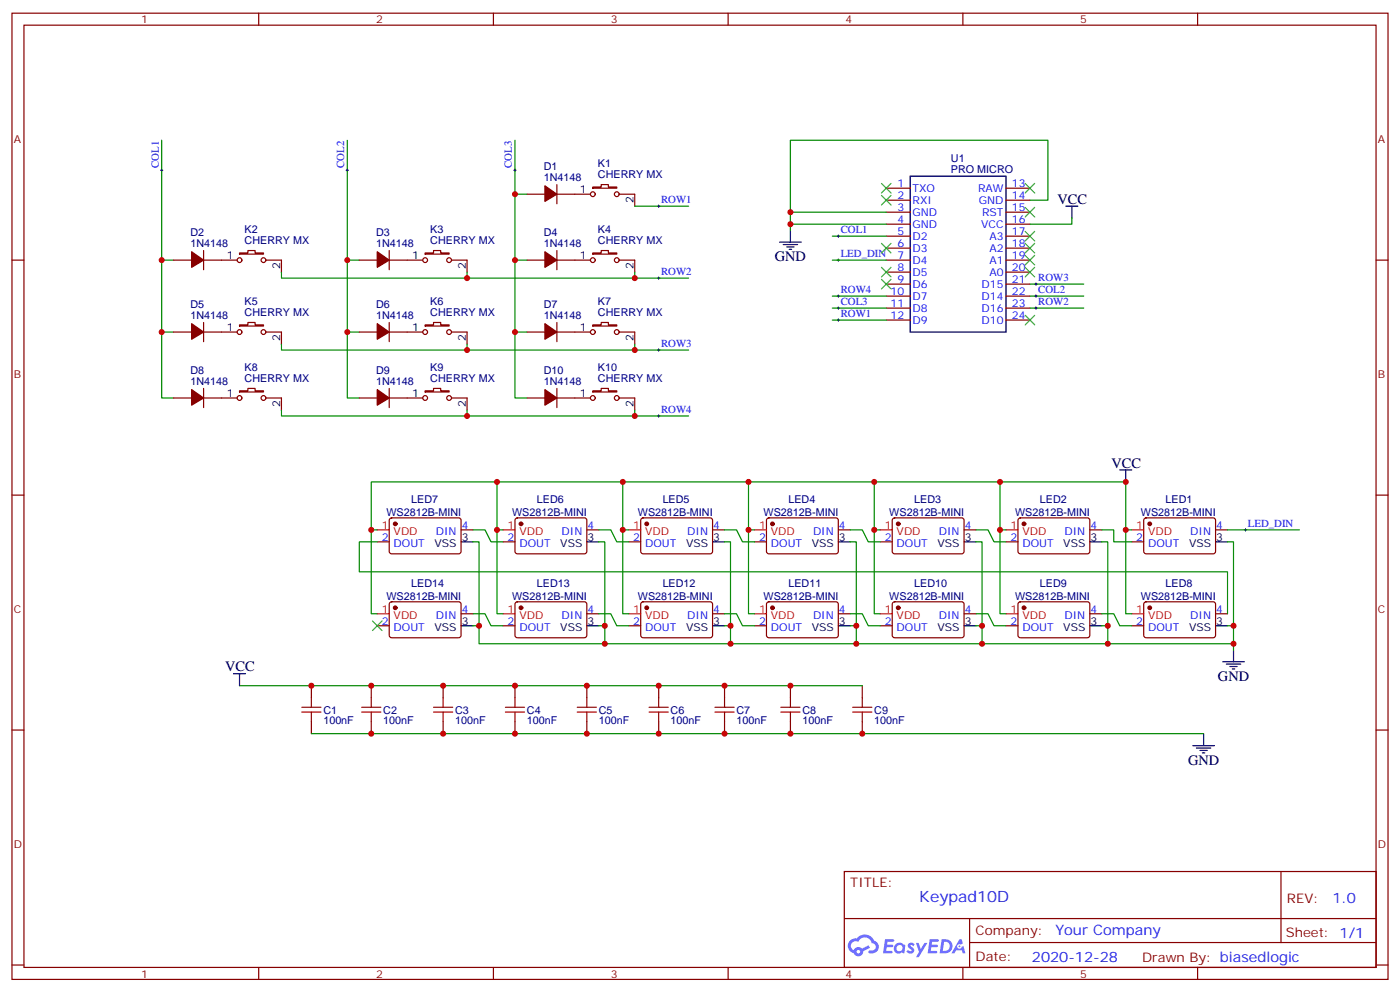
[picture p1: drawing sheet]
<svg xmlns="http://www.w3.org/2000/svg" width="412mm" height="292mm" viewBox="0 0 412 292" stroke-linecap="round" stroke-linejoin="round" font-family="sans-serif">
<g fill="none" stroke="#870000" stroke-width=".35">
<path d="M3.5 3.9h405.4v284.3h-405.4zM7.1 7.4h398.2v277.3h-398.2zM76.2 3.9v3.5M145.3 3.9v3.5M214.5 3.9v3.5M283.6 3.9v3.5M352.8 3.9v3.5M3.5 76.6h3.6M405.3 76.6h3.6M3.5 145.7h3.6M405.3 145.7h3.6M3.5 214.8h3.6"/>
<path d="M405.3 214.8h3.6M248.7 256.5h156.6v28.2h-156.6zM377.3 256.5v20.9M248.7 270.3h156.5M285.6 277.4h119.6M285.6 270.3v14.1M3.5 284h3.6M76.2 284.7v3.5M145.3 284.7v3.5M214.5 284.7v3.5M283.6 284.7v3.5M352.8 284.7v3.5"/>
<path d="M405.3 284h3.6"/>
</g>
<g fill="#5487ff">
<path d="M267.7 277.6a1.22 1.22 0 0 1 1.7 .3l-.4 .6a.47 .47 0 0 0-.3-.4 .47 .47 0 0 0-.5 .2l.1 .2a1.14 1.14 0 0 1 .8 1.8 1.14 1.14 0 0 1-1.9-.1l-.2-.1 .5-.6 .7 .4a.29 .29 0 0 0 .3-.2 .29 .29 0 0 0-.2-.3 1.04 1.04 0 0 1-.6-1.8z"/>
<path d="M260.7 276.4h2.4l.3 .2-.2 .5h-1.8l-.1 .9h1.5l.3 .4-.3 .3h-1.6l-.2 1.1 1.7 .1 .2 .3-.2 .3-2.6 .1z"/>
<path d="M273.8 276.4h2.4l.3 .2-.1 .5h-1.8l-.2 .9h1.6l.3 .4-.4 .3h-1.6l-.1 1.1 1.7 .1 .2 .3-.2 .3h-2.6z"/>
<path d="M282.6 276.4h.7l.3 1.3-.6 .3a.69 .69 0 0 0-1 .2 .69 .69 0 0 0 .4 1 .69 .69 0 0 0 .9-.6l.5-.3 .6 2.2h-.8l-.2-.8h-1.8l-.5 .8h-.8z"/>
<path d="M269.8 277.5h.8l.6 1.8 1.1-1.8h.9l-2.6 4.2h-.8l.9-1.6z"/>
<path d="M277.4 276.4l-.6 4.2h1.3a2.11 2.11 0 0 0 2.5-2.2 2.11 2.11 0 0 0-2.5-2zM278.1 277.1a1.39 1.39 0 0 1 1.7 1.5 1.39 1.39 0 0 1-1.8 1.2h-.3z"/>
<path d="M263.7 278a1.54 1.54 0 0 0-.1 2.2 1.54 1.54 0 0 0 2.2 .1l.6 .3 .3-2.3-.2-.3h-.4a1.49 1.49 0 0 0-2.4 0zM264 279a.94 .94 0 0 1 1.8 0 .94 .94 0 0 1-1.8 0z"/>
<path d="M250.4 276.8a2.18 2.18 0 0 0 1.1 3.7 1.44 1.44 0 0 0 1.6 .9 1.44 1.44 0 0 0 1.2-1.5l2-1-.5-.7-1.9 1a1.47 1.47 0 0 0-2.4 .4 1.39 1.39 0 0 1-.7-1.9 1.39 1.39 0 0 1 2-.5 2.12 2.12 0 0 1 2.2-1.3 2.12 2.12 0 0 1 1.9 1.7 1.14 1.14 0 0 1 1.1 1.4 1.14 1.14 0 0 1-1.7 .7 .43 .43 0 0 0-.5 .4 .43 .43 0 0 0 .4 .5 1.98 1.98 0 0 0 2.5-1.3 1.98 1.98 0 0 0-1.2-2.5 3.1 3.1 0 0 0-5.3-.7l-.9 .1zM252.3 280.1a.55 .55 0 0 1 1.1 0 .55 .55 0 0 1-1.1 0z"/>
<circle cx="282.6" cy="278.5" r=".26"/>
</g>
<g fill="none" stroke="#000" stroke-width=".35">
<path d="M268.1 51.9h28.2v45.8h-28.2zM229.7 71.3h6.3M230.7 72h4.2M231.8 72.7h2.1M232.5 73.4h.7M232.8 67.7v3.6M314 60.7h3.5M315.7 60.7v3.5M329.8 138.3h3.6M331.6 138.3v3.5M135.8 159.5h3.5M172.9 159.5h3.5"/>
<path d="M209.9 159.5h3.5M246.9 159.5h3.6M284 159.5h3.5M321 159.5h3.6M358.1 159.5h3.5M68.8 198.3h3.5M70.6 198.3v3.5M135.8 184.1h3.5M172.9 184.1h3.5M209.9 184.1h3.5M246.9 184.1h3.6M284 184.1h3.5"/>
<path d="M321 184.1h3.6M358.1 184.1h3.5M360.2 194.7h6.3M361.2 195.4h4.3M362.3 196.1h2.1M363 196.8h.7M363.4 191.2v3.5M351.4 219.4h6.3M354.5 215.9v3.5M352.4 220.1h4.3M353.5 220.8h2.1M354.2 221.5h.7"/>
</g>
<g fill="none" stroke="#870000" stroke-width=".35">
<path d="M155.2 57.2h5.3M164 57.2h9.9M164 54.3v5.7M174.6 55h2.5v-.7h2.1v.7h2.5v.4h-7.1zM182.4 57.2h4.6v3.5M261.1 55.4h7M261.1 58.9h7M296.3 55.4h7.1M296.3 58.9h7.1M51.2 76.6h5.2M60 76.6h9.8M60 73.7v5.7"/>
<path d="M70.6 74.4h2.4v-.7h2.1v.7h2.5v.4h-7zM78.3 76.6h4.6v3.5M105.8 76.6h5.3M114.7 76.6h9.8M114.7 73.7v5.7M125.2 74.4h2.5v-.7h2.1v.7h2.5v.4h-7.1zM133 76.6h4.6v3.5M155.2 76.6h5.3M164 76.6h9.9M164 73.7v5.7M174.6 74.4h2.5v-.7h2.1v.7h2.5v.4h-7.1zM182.4 76.6h4.6v3.5"/>
<path d="M261.1 62.4h7M261.1 66h7M261.1 69.5h7M261.1 73h7M261.1 76.6h7M296.3 62.4h7.1M296.3 66h7.1M296.3 69.5h7.1M296.3 73h7.1M296.3 76.6h7.1M51.2 97.7h5.2M60 97.7h9.8"/>
<path d="M60 94.9v5.6M70.6 95.6h2.4v-.7h2.1v.7h2.5v.4h-7zM78.3 97.7h4.6v3.5M105.8 97.7h5.3M114.7 97.7h9.8M114.7 94.9v5.6M125.2 95.6h2.5v-.7h2.1v.7h2.5v.4h-7.1zM133 97.7h4.6v3.5M155.2 97.7h5.3M164 97.7h9.9M164 94.9v5.6M174.6 95.6h2.5v-.7h2.1v.7h2.5v.4h-7.1z"/>
<path d="M182.4 97.7h4.6v3.5M261.1 80.1h7M261.1 83.6h7M261.1 87.1h7M261.1 90.7h7M261.1 94.2h7M296.3 80.1h7.1M296.3 83.6h7.1M296.3 87.1h7.1M296.3 90.7h7.1M296.3 94.2h7.1M51.2 117.1h5.2"/>
<path d="M60 117.1h9.8M60 114.3v5.6M70.6 115h2.4v-.7h2.1v.7h2.5v.4h-7zM78.3 117.1h4.6v3.5M105.8 117.1h5.3M114.7 117.1h9.8M114.7 114.3v5.6M125.2 115h2.5v-.7h2.1v.7h2.5v.4h-7.1zM133 117.1h4.6v3.5M155.2 117.1h5.3M164 117.1h9.9M164 114.3v5.6"/>
<path d="M174.6 115h2.5v-.7h2.1v.7h2.5v.4h-7.1zM182.4 117.1h4.6v3.5M111.1 159.5h3.6M114.9 152.6l.5-.2 20 .1 .4 .6v9.5l-.7 .4-20-.1-.4-.6v-9.2zM135.8 155.9h3.5M148.2 159.5h3.5M151.9 152.6l.5-.2 20 .1 .5 .6-.1 9.5-.6 .4-20.1-.1-.4-.6v-9.2zM172.9 155.9h3.5M185.2 159.5h3.5M189 152.6l.4-.2 20.1 .1 .4 .6-.1 9.5-.6 .4-20-.1-.5-.6v-9.2zM209.9 155.9h3.5M222.2 159.5h3.6"/>
<path d="M226 152.6l.5-.2 20 .1 .4 .6v9.5l-.7 .4-20-.1-.4-.6v-9.2zM246.9 155.9h3.6M259.3 159.5h3.5M263.1 152.6l.4-.2 20.1 .1 .4 .6-.1 9.5-.6 .4-20-.1-.5-.6v-9.2zM284 155.9h3.5M296.3 159.5h3.6M300.1 152.6l.5-.2 20 .1 .4 .6v9.5l-.7 .4-20-.1-.4-.6v-9.2zM321 155.9h3.6M333.4 159.5h3.5M337.1 152.6l.5-.2 20 .1 .5 .6-.1 9.5-.6 .4-20.1-.1-.4-.6v-9.2zM358.1 155.9h3.5M114.9 177.3l.5-.2h20l.4 .7v9.4l-.7 .5-20-.1-.4-.6v-9.2z"/>
<path d="M151.9 177.3l.5-.2h20l.5 .7-.1 9.4-.6 .5-20.1-.1-.4-.6v-9.2zM189 177.3l.4-.2h20.1l.4 .7-.1 9.4-.6 .5-20-.1-.5-.6v-9.2zM226 177.3l.5-.2h20l.4 .7v9.4l-.7 .5-20-.1-.4-.6v-9.2zM263.1 177.3l.4-.2h20.1l.4 .7-.1 9.4-.6 .5-20-.1-.5-.6v-9.2zM300.1 177.3l.5-.2h20l.4 .7v9.4l-.7 .5-20-.1-.4-.6v-9.2zM337.1 177.3l.5-.2h20l.5 .7-.1 9.4-.6 .5-20.1-.1-.4-.6v-9.2zM111.1 184.1h3.6M135.8 180.6h3.5M148.2 184.1h3.5M172.9 180.6h3.5M185.2 184.1h3.5M209.9 180.6h3.5"/>
<path d="M222.2 184.1h3.6M246.9 180.6h3.6M259.3 184.1h3.5M284 180.6h3.5M296.3 184.1h3.6M321 180.6h3.6M333.4 184.1h3.5M358.1 180.6h3.5M91.7 201.8v3.5M91.7 212.4v3.5M109.4 201.8v3.5M109.4 212.4v3.5"/>
<path d="M130.5 201.8v3.5M130.5 212.4v3.5M151.7 201.8v3.5M151.7 212.4v3.5M172.9 201.8v3.5M172.9 212.4v3.5M194 201.8v3.5M194 212.4v3.5M213.4 201.8v3.5M213.4 212.4v3.5M232.8 201.8v3.5M232.8 212.4v3.5"/>
<path d="M254 201.8v3.5M254 212.4v3.5"/>
<circle cx="174.6" cy="57.1" r=".71"/>
<circle cx="181.7" cy="57.1" r=".71"/>
<circle cx="70.6" cy="76.6" r=".71"/>
<circle cx="77.6" cy="76.6" r=".71"/>
<circle cx="125.2" cy="76.6" r=".71"/>
<circle cx="132.3" cy="76.6" r=".71"/>
<circle cx="174.6" cy="76.6" r=".71"/>
<circle cx="181.7" cy="76.6" r=".71"/>
<circle cx="70.6" cy="97.7" r=".71"/>
<circle cx="77.6" cy="97.7" r=".71"/>
<circle cx="125.2" cy="97.7" r=".71"/>
<circle cx="132.3" cy="97.7" r=".71"/>
<circle cx="174.6" cy="97.7" r=".71"/>
<circle cx="181.7" cy="97.7" r=".71"/>
<circle cx="70.6" cy="117.1" r=".71"/>
<circle cx="77.6" cy="117.1" r=".71"/>
<circle cx="125.2" cy="117.1" r=".71"/>
<circle cx="132.3" cy="117.1" r=".71"/>
<circle cx="174.6" cy="117.1" r=".71"/>
<circle cx="181.7" cy="117.1" r=".71"/>
</g>
<g fill="#870000" stroke="#870000" stroke-width=".35">
<path d="M56.4 74.1l3.6 2.5-3.6 2.1z"/>
<path d="M160.5 54.7l3.5 2.5-3.5 2.1z"/>
<path d="M111.1 74.1l3.6 2.5-3.6 2.1z"/>
<path d="M160.5 74.1l3.5 2.5-3.5 2.1z"/>
<path d="M56.4 95.2l3.6 2.5-3.6 2.1z"/>
<path d="M111.1 95.2l3.6 2.5-3.6 2.1z"/>
<path d="M160.5 95.2l3.5 2.5-3.5 2.1z"/>
<path d="M56.4 114.7l3.6 2.4-3.6 2.1z"/>
<path d="M111.1 114.7l3.6 2.4-3.6 2.1z"/>
<path d="M160.5 114.7l3.5 2.4-3.5 2.1z"/>
<circle cx="338.7" cy="154.2" r=".53"/>
<circle cx="301.6" cy="154.2" r=".53"/>
<circle cx="264.6" cy="154.2" r=".53"/>
<circle cx="227.5" cy="154.2" r=".53"/>
<circle cx="190.5" cy="154.2" r=".53"/>
<circle cx="153.5" cy="154.2" r=".53"/>
<circle cx="116.4" cy="154.2" r=".53"/>
<circle cx="338.7" cy="178.9" r=".53"/>
<circle cx="301.6" cy="178.9" r=".53"/>
<circle cx="264.6" cy="178.9" r=".53"/>
<circle cx="227.5" cy="178.9" r=".53"/>
<circle cx="190.5" cy="178.9" r=".53"/>
<circle cx="153.5" cy="178.9" r=".53"/>
<circle cx="116.4" cy="178.9" r=".53"/>
</g>
<g fill="none" stroke="#f00" stroke-width=".35">
<path d="M111.1 155.9h3.6M148.2 155.9h3.5M185.2 155.9h3.5M222.2 155.9h3.6M259.3 155.9h3.5M296.3 155.9h3.6M333.4 155.9h3.5M111.1 180.6h3.6M148.2 180.6h3.5M185.2 180.6h3.5M222.2 180.6h3.6M259.3 180.6h3.5"/>
<path d="M296.3 180.6h3.6M333.4 180.6h3.5"/>
</g>
<g fill="none" stroke="#008700" stroke-width=".35">
<path d="M47.6 41.3v75.8h3.6M102.3 41.3v75.8h3.5M151.7 41.3v75.8h3.5M151.7 57.2h3.5M303.4 58.9h5.3v-17.6h-75.9v21.1M47.6 76.6h3.6M102.3 76.6h3.5M151.7 76.6h3.5M187 60.7h15.8M245.2 76.6h15.9M245.2 69.5h15.9M261.1 66h-28.3v1.7"/>
<path d="M261.1 62.4h-28.3v3.6M315.7 64.2v1.8h-12.3M47.6 97.7h3.6M82.9 80.1v1.7h119.9M102.3 97.7h3.5M137.6 80.1v1.7M151.7 97.7h3.5M187 80.1v1.7M245.2 94.2h15.9M245.2 90.7h15.9M245.2 87.1h15.9M303.4 87.1h15.9"/>
<path d="M303.4 90.7h15.9M303.4 83.6h15.9M82.9 101.2v1.8h119.9M137.6 101.2v1.8M187 101.2v1.8M82.9 120.6v1.8h119.9M137.6 120.6v1.8M187 120.6v1.8M109.4 155.9h1.7M111.1 159.5h-5.3v8.8h255.8v12.3M139.3 155.9h3.6l1.7 3.6h3.6M139.3 159.5h1.8v29.9h222.3"/>
<path d="M146.4 141.8v38.8h1.8M146.4 155.9h1.8M176.4 155.9h3.5l1.8 3.6h3.5M176.4 159.5h1.8v29.9M183.4 141.8v38.8h1.8M183.4 155.9h1.8M213.4 155.9h3.6l1.7 3.6h3.5M213.4 159.5h1.8v29.9M220.5 141.8v38.8h1.7M220.5 155.9h1.7M250.5 155.9h3.5l1.8 3.6h3.5M250.5 159.5h1.7v29.9"/>
<path d="M257.5 141.8v14.1h1.8M257.5 155.9v24.7h1.8M287.5 155.9h3.5l1.8 3.6h3.5M287.5 159.5h1.8v24.6h-1.8M294.6 141.8v38.8h1.7M294.6 155.9h1.7M324.6 155.9h3.5v3.6h5.3M324.6 159.5h1.7v29.9M331.6 155.9h1.8M361.6 159.5h1.8v31.7M361.6 155.9h21.2M111.1 180.6h-1.7v-38.8h222.2v38.8h1.8"/>
<path d="M139.3 180.6h3.6l1.7 3.5h3.6M139.3 184.1h1.8M176.4 180.6h3.5l1.8 3.5h3.5M176.4 184.1h1.8M213.4 180.6h3.6l1.7 3.5h3.5M213.4 184.1h1.8M250.5 180.6h3.5l1.8 3.5h3.5M250.5 184.1h1.7M287.5 180.6h3.5l1.8 3.5h3.5M289.3 184.1v5.3M324.6 180.6h3.5l1.7 3.5h3.6M324.6 184.1h1.7"/>
<path d="M361.6 184.1h1.8M70.6 201.8h183.4M91.7 215.9h262.8"/>
</g>
<g fill="none" stroke="#000" stroke-width=".29">
<path d="M47.3 50.1h.7M47.6 49.7v.7M102 50.1h.7M102.3 49.7v.7M151.3 50.1h.7M151.7 49.7v.7M193.7 60.7h.7M194 60.3v.7M246.6 69.5h.7M246.6 76.6h.7M246.9 69.1v.7M246.9 76.2v.7"/>
<path d="M193.7 81.8h.7M194 81.5v.7M246.6 94.2h.7M246.6 90.7h.7M246.6 87.1h.7M246.9 86.8v.7M246.9 90.3v.7M246.9 93.8v.7M304.8 90.7h.7M304.8 83.6h.7M304.8 87.1h.7M305.2 83.3v.7"/>
<path d="M305.2 86.8v.7M305.2 90.3v.7M193.7 103h.7M194 102.7v.7M193.7 122.4h.7M194 122.1v.7M366.5 155.9h.7M366.9 155.6v.7"/>
</g>
<g fill="none" stroke="#3c3" stroke-width=".35">
<path d="M259.6 54l2.9 2.8M259.6 57.5l2.9 2.8M262.5 54l-2.9 2.8M262.5 57.5l-2.9 2.8M302 54l2.8 2.8M304.8 54l-2.8 2.8M259.6 78.7l2.9 2.8M259.6 71.6l2.9 2.8M262.5 78.7l-2.9 2.8M262.5 71.6l-2.9 2.8M302 61l2.8 2.9M302 68.1l2.8 2.8"/>
<path d="M302 71.6l2.8 2.8M302 75.1l2.8 2.9M302 78.7l2.8 2.8M304.8 61l-2.8 2.9M304.8 68.1l-2.8 2.8M304.8 71.6l-2.8 2.8M304.8 75.1l-2.8 2.9M304.8 78.7l-2.8 2.8M259.6 82.2l2.9 2.8M262.5 82.2l-2.9 2.8M302 92.8l2.8 2.8M304.8 92.8l-2.8 2.8"/>
<path d="M109.7 182.7l2.8 2.9M112.5 182.7l-2.8 2.9"/>
</g>
<g fill="none" stroke="#a10000" stroke-width=".35">
<path d="M88.9 209.5h5.6M88.9 208.1h5.6M91.7 205.3v2.8M91.7 209.5v2.9M106.5 209.5h5.7M106.5 208.1h5.7M109.4 205.3v2.8M109.4 209.5v2.9M127.7 209.5h5.6M127.7 208.1h5.6M130.5 205.3v2.8M130.5 209.5v2.9"/>
<path d="M148.9 209.5h5.6M148.9 208.1h5.6M151.7 205.3v2.8M151.7 209.5v2.9M170 209.5h5.7M170 208.1h5.7M172.9 205.3v2.8M172.9 209.5v2.9M191.2 209.5h5.6M191.2 208.1h5.6M194 205.3v2.8M194 209.5v2.9"/>
<path d="M210.6 209.5h5.7M210.6 208.1h5.7M213.4 205.3v2.8M213.4 209.5v2.9M230 209.5h5.7M230 208.1h5.7M232.8 205.3v2.8M232.8 209.5v2.9M251.2 209.5h5.6M251.2 208.1h5.6M254 205.3v2.8M254 209.5v2.9"/>
</g>
<g fill="#c00">
<circle cx="47.6" cy="76.6" r=".88"/>
<circle cx="47.6" cy="97.7" r=".88"/>
<circle cx="102.3" cy="76.6" r=".88"/>
<circle cx="102.3" cy="97.7" r=".88"/>
<circle cx="137.6" cy="103" r=".88"/>
<circle cx="187" cy="103" r=".88"/>
<circle cx="151.7" cy="76.6" r=".88"/>
<circle cx="151.7" cy="97.7" r=".88"/>
<circle cx="137.6" cy="81.8" r=".88"/>
<circle cx="187" cy="81.8" r=".88"/>
<circle cx="187" cy="122.4" r=".88"/>
<circle cx="137.6" cy="122.4" r=".88"/>
<circle cx="151.7" cy="57.1" r=".88"/>
<circle cx="232.8" cy="66" r=".88"/>
<circle cx="232.8" cy="62.4" r=".88"/>
<circle cx="146.4" cy="141.8" r=".88"/>
<circle cx="146.4" cy="155.9" r=".88"/>
<circle cx="183.4" cy="141.8" r=".88"/>
<circle cx="183.4" cy="155.9" r=".88"/>
<circle cx="220.5" cy="141.8" r=".88"/>
<circle cx="220.5" cy="155.9" r=".88"/>
<circle cx="257.5" cy="141.8" r=".88"/>
<circle cx="257.5" cy="155.9" r=".88"/>
<circle cx="294.6" cy="141.8" r=".88"/>
<circle cx="294.6" cy="155.9" r=".88"/>
<circle cx="331.6" cy="155.9" r=".88"/>
<circle cx="363.4" cy="184.1" r=".88"/>
<circle cx="326.3" cy="184.1" r=".88"/>
<circle cx="363.4" cy="189.4" r=".88"/>
<circle cx="326.3" cy="189.4" r=".88"/>
<circle cx="141.1" cy="184.1" r=".88"/>
<circle cx="178.2" cy="189.4" r=".88"/>
<circle cx="178.2" cy="184.1" r=".88"/>
<circle cx="215.2" cy="189.4" r=".88"/>
<circle cx="215.2" cy="184.1" r=".88"/>
<circle cx="252.2" cy="189.4" r=".88"/>
<circle cx="252.2" cy="184.1" r=".88"/>
<circle cx="289.3" cy="184.1" r=".88"/>
<circle cx="289.3" cy="189.4" r=".88"/>
<circle cx="109.4" cy="155.9" r=".88"/>
<circle cx="331.6" cy="141.8" r=".88"/>
<circle cx="91.7" cy="201.8" r=".88"/>
<circle cx="109.4" cy="201.8" r=".88"/>
<circle cx="130.5" cy="201.8" r=".88"/>
<circle cx="151.7" cy="201.8" r=".88"/>
<circle cx="172.9" cy="201.8" r=".88"/>
<circle cx="194" cy="201.8" r=".88"/>
<circle cx="213.4" cy="201.8" r=".88"/>
<circle cx="232.8" cy="201.8" r=".88"/>
<circle cx="109.4" cy="215.9" r=".88"/>
<circle cx="130.5" cy="215.9" r=".88"/>
<circle cx="151.7" cy="215.9" r=".88"/>
<circle cx="172.9" cy="215.9" r=".88"/>
<circle cx="194" cy="215.9" r=".88"/>
<circle cx="213.4" cy="215.9" r=".88"/>
<circle cx="232.8" cy="215.9" r=".88"/>
<circle cx="254" cy="215.9" r=".88"/>
</g>
<text font-size="4.6" fill="#00f" x="270.8" y="265.5">Keypad10D</text>
<g font-size="4.2">
<text x="311.5" y="60">VCC</text>
<text x="228.2" y="76.9">GND</text>
<text x="327.4" y="137.6">VCC</text>
<text x="66.3" y="197.6">VCC</text>
<text x="358.8" y="200.4">GND</text>
<text x="350" y="225.1">GND</text>
</g>
<g font-size="4.2" fill="#00f">
<text x="392.5" y="265.7">1.0</text>
<text x="310.9" y="275.3">Your Company</text>
<text x="304" y="283.1">2020-12-28</text>
</g>
<g font-size="3.9" fill="#800">
<text x="250.5" y="261.1">TITLE:</text>
<text x="379.1" y="265.7">REV:</text>
<text x="287.4" y="275.3">Company:</text>
<text x="378.7" y="275.9">Sheet: 1/1</text>
<text x="287.4" y="282.9">Date:</text>
<text x="336.4" y="283">Drawn By: biasedlogic</text>
</g>
<g font-size="3.2" fill="#800">
<text x="41.6" y="6.9">1</text>
<text x="110.8" y="6.9">2</text>
<text x="179.9" y="6.9">3</text>
<text x="249.1" y="6.9">4</text>
<text x="318.2" y="6.9">5</text>
<text x="4.1" y="42">A</text>
<text x="405.9" y="42">A</text>
<text x="4.1" y="111.1">B</text>
<text x="405.9" y="111.1">B</text>
<text x="4.1" y="180.3">C</text>
<text x="405.9" y="180.3">C</text>
<text x="4.1" y="249.4">D</text>
<text x="405.9" y="249.4">D</text>
<text x="41.6" y="287.7">1</text>
<text x="110.8" y="287.7">2</text>
<text x="179.9" y="287.7">3</text>
<text x="249.1" y="287.7">4</text>
<text x="318.2" y="287.7">5</text>
</g>
<g font-size="3.2" fill="#000080">
<text x="280.1" y="47.6">U1</text>
<text x="160.2" y="53.3">1N4148</text>
<text x="160.2" y="50">D1</text>
<text x="176.1" y="52.4">CHERRY MX</text>
<text x="176.1" y="49.2">K1</text>
<text x="280.1" y="50.8">PRO MICRO</text>
<text x="56.1" y="69.4">D2</text>
<text x="72.1" y="71.8">CHERRY MX</text>
<text x="72.1" y="68.6">K2</text>
<text x="110.8" y="69.4">D3</text>
<text x="126.7" y="71.8">CHERRY MX</text>
<text x="126.7" y="68.6">K3</text>
<text x="160.2" y="69.4">D4</text>
<text x="176.1" y="71.8">CHERRY MX</text>
<text x="176.1" y="68.6">K4</text>
<text x="56.1" y="72.7">1N4148</text>
<text x="110.8" y="72.7">1N4148</text>
<text x="160.2" y="72.7">1N4148</text>
<text x="72.1" y="89.8">K5</text>
<text x="126.7" y="89.8">K6</text>
<text x="176.1" y="89.8">K7</text>
<text x="56.1" y="93.8">1N4148</text>
<text x="56.1" y="90.6">D5</text>
<text x="72.1" y="93">CHERRY MX</text>
<text x="110.8" y="93.8">1N4148</text>
<text x="110.8" y="90.6">D6</text>
<text x="126.7" y="93">CHERRY MX</text>
<text x="160.2" y="93.8">1N4148</text>
<text x="160.2" y="90.6">D7</text>
<text x="176.1" y="93">CHERRY MX</text>
<text x="56.1" y="113.2">1N4148</text>
<text x="56.1" y="110">D8</text>
<text x="72.1" y="112.4">CHERRY MX</text>
<text x="72.1" y="109.2">K8</text>
<text x="110.8" y="113.2">1N4148</text>
<text x="110.8" y="110">D9</text>
<text x="126.7" y="112.4">CHERRY MX</text>
<text x="126.7" y="109.2">K9</text>
<text x="160.2" y="113.2">1N4148</text>
<text x="160.2" y="110">D10</text>
<text x="176.1" y="112.4">CHERRY MX</text>
<text x="176.1" y="109.2">K10</text>
<text x="121.1" y="148">LED7</text>
<text x="158.2" y="148">LED6</text>
<text x="195.2" y="148">LED5</text>
<text x="232.2" y="148">LED4</text>
<text x="269.3" y="148">LED3</text>
<text x="306.3" y="148">LED2</text>
<text x="343.4" y="148">LED1</text>
<text x="113.8" y="151.8">WS2812B-MINI</text>
<text x="150.8" y="151.8">WS2812B-MINI</text>
<text x="187.9" y="151.8">WS2812B-MINI</text>
<text x="224.9" y="151.8">WS2812B-MINI</text>
<text x="262" y="151.8">WS2812B-MINI</text>
<text x="299" y="151.8">WS2812B-MINI</text>
<text x="336.1" y="151.8">WS2812B-MINI</text>
<text x="121.1" y="172.7">LED14</text>
<text x="158.2" y="172.7">LED13</text>
<text x="195.2" y="172.7">LED12</text>
<text x="232.2" y="172.7">LED11</text>
<text x="269.3" y="172.7">LED10</text>
<text x="306.3" y="172.7">LED9</text>
<text x="343.4" y="172.7">LED8</text>
<text x="113.8" y="176.5">WS2812B-MINI</text>
<text x="150.8" y="176.5">WS2812B-MINI</text>
<text x="187.9" y="176.5">WS2812B-MINI</text>
<text x="224.9" y="176.5">WS2812B-MINI</text>
<text x="262" y="176.5">WS2812B-MINI</text>
<text x="299" y="176.5">WS2812B-MINI</text>
<text x="336.1" y="176.5">WS2812B-MINI</text>
<text x="95.2" y="210">C1</text>
<text x="112.9" y="210">C2</text>
<text x="134.1" y="210">C3</text>
<text x="155.2" y="210">C4</text>
<text x="176.4" y="210">C5</text>
<text x="197.6" y="210">C6</text>
<text x="217" y="210">C7</text>
<text x="236.4" y="210">C8</text>
<text x="257.5" y="210">C9</text>
<text x="95.2" y="213.2">100nF</text>
<text x="112.9" y="213.2">100nF</text>
<text x="134.1" y="213.2">100nF</text>
<text x="155.2" y="213.2">100nF</text>
<text x="176.4" y="213.2">100nF</text>
<text x="197.6" y="213.2">100nF</text>
<text x="217" y="213.2">100nF</text>
<text x="236.4" y="213.2">100nF</text>
<text x="257.5" y="213.2">100nF</text>
</g>
<g font-size="3.2" fill="#00f">
<text x="46.7" y="49.4" transform="rotate(-90 46.7 49.4)">COL1</text>
<text x="101.4" y="49.4" transform="rotate(-90 101.4 49.4)">COL2</text>
<text x="150.8" y="49.4" transform="rotate(-90 150.8 49.4)">COL3</text>
<text x="194.7" y="59.8">ROW1</text>
<text x="264.3" y="55">1</text>
<text x="264.3" y="58.6">2</text>
<text x="268.8" y="56.4">TXO</text>
<text x="268.8" y="60">RXI</text>
<text x="288.1" y="56.4">RAW</text>
<text x="288.3" y="60">GND</text>
<text x="298.1" y="55">13</text>
<text x="298.1" y="58.6">14</text>
<text x="264.3" y="62.1">3</text>
<text x="264.3" y="65.6">4</text>
<text x="268.8" y="63.5">GND</text>
<text x="289.3" y="63.5">RST</text>
<text x="298.1" y="62.1">15</text>
<text x="298.1" y="65.6">16</text>
<text x="247.6" y="68.6">COL1</text>
<text x="264.3" y="69.1">5</text>
<text x="268.8" y="67">GND</text>
<text x="268.8" y="70.6">D2</text>
<text x="289" y="67">VCC</text>
<text x="291.4" y="70.6">A3</text>
<text x="298.1" y="69.1">17</text>
<text x="247.6" y="75.7">LED_DIN</text>
<text x="264.3" y="72.7">6</text>
<text x="264.3" y="76.2">7</text>
<text x="268.8" y="74.1">D3</text>
<text x="268.8" y="77.6">D4</text>
<text x="291.4" y="74.1">A2</text>
<text x="291.4" y="77.6">A1</text>
<text x="298.1" y="72.7">18</text>
<text x="298.1" y="76.2">19</text>
<text x="194.7" y="81">ROW2</text>
<text x="264.3" y="79.7">8</text>
<text x="264.3" y="83.3">9</text>
<text x="268.8" y="81.1">D5</text>
<text x="291.4" y="81.1">A0</text>
<text x="298.1" y="79.7">20</text>
<text x="298.1" y="83.3">21</text>
<text x="305.9" y="82.7">ROW3</text>
<text x="247.6" y="86.3">ROW4</text>
<text x="247.6" y="89.8">COL3</text>
<text x="262.3" y="86.8">10</text>
<text x="268.8" y="84.7">D6</text>
<text x="268.8" y="88.2">D7</text>
<text x="289.2" y="84.7">D15</text>
<text x="289.2" y="88.2">D14</text>
<text x="298.1" y="86.8">22</text>
<text x="305.9" y="89.8">ROW2</text>
<text x="305.9" y="86.3">COL2</text>
<text x="247.6" y="93.3">ROW1</text>
<text x="262.3" y="90.3">11</text>
<text x="262.3" y="93.8">12</text>
<text x="268.8" y="91.7">D8</text>
<text x="268.8" y="95.2">D9</text>
<text x="289.2" y="91.7">D16</text>
<text x="289.2" y="95.2">D10</text>
<text x="298.1" y="90.3">23</text>
<text x="298.1" y="93.8">24</text>
<text x="194.7" y="102.1">ROW3</text>
<text x="194.7" y="121.5">ROW4</text>
<text x="136" y="155.6">4</text>
<text x="173" y="155.6">4</text>
<text x="210.1" y="155.6">4</text>
<text x="247.1" y="155.6">4</text>
<text x="284.2" y="155.6">4</text>
<text x="321.2" y="155.6">4</text>
<text x="358.2" y="155.6">4</text>
<text x="367.6" y="155.1">LED_DIN</text>
<text x="112.5" y="159.1">2</text>
<text x="116" y="160.9">DOUT</text>
<text x="128.4" y="157.3">DIN</text>
<text x="149.5" y="159.1">2</text>
<text x="153" y="160.9">DOUT</text>
<text x="165.4" y="157.3">DIN</text>
<text x="186.5" y="159.1">2</text>
<text x="190" y="160.9">DOUT</text>
<text x="202.4" y="157.3">DIN</text>
<text x="223.6" y="159.1">2</text>
<text x="227.1" y="160.9">DOUT</text>
<text x="239.5" y="157.3">DIN</text>
<text x="260.6" y="159.1">2</text>
<text x="264.1" y="160.9">DOUT</text>
<text x="276.5" y="157.3">DIN</text>
<text x="297.7" y="159.1">2</text>
<text x="301.2" y="160.9">DOUT</text>
<text x="313.6" y="157.3">DIN</text>
<text x="334.7" y="159.1">2</text>
<text x="338.2" y="160.9">DOUT</text>
<text x="350.6" y="157.3">DIN</text>
<text x="112.5" y="183.8">2</text>
<text x="116" y="185.6">DOUT</text>
<text x="128.4" y="182">DIN</text>
<text x="136" y="180.3">4</text>
<text x="149.5" y="183.8">2</text>
<text x="153" y="185.6">DOUT</text>
<text x="165.4" y="182">DIN</text>
<text x="173" y="180.3">4</text>
<text x="186.5" y="183.8">2</text>
<text x="190" y="185.6">DOUT</text>
<text x="202.4" y="182">DIN</text>
<text x="210.1" y="180.3">4</text>
<text x="223.6" y="183.8">2</text>
<text x="227.1" y="185.6">DOUT</text>
<text x="239.5" y="182">DIN</text>
<text x="247.1" y="180.3">4</text>
<text x="260.6" y="183.8">2</text>
<text x="264.1" y="185.6">DOUT</text>
<text x="276.5" y="182">DIN</text>
<text x="284.2" y="180.3">4</text>
<text x="297.7" y="183.8">2</text>
<text x="301.2" y="185.6">DOUT</text>
<text x="313.6" y="182">DIN</text>
<text x="321.2" y="180.3">4</text>
<text x="334.7" y="183.8">2</text>
<text x="338.2" y="185.6">DOUT</text>
<text x="350.6" y="182">DIN</text>
<text x="358.2" y="180.3">4</text>
</g>
<g font-size="3.2">
<text x="170.8" y="56.8">1</text>
<text x="186.6" y="59.9" transform="rotate(-90 186.6 59.9)">2</text>
<text x="66.8" y="76.2">1</text>
<text x="121.5" y="76.2">1</text>
<text x="170.8" y="76.2">1</text>
<text x="82.5" y="79.3" transform="rotate(-90 82.5 79.3)">2</text>
<text x="137.2" y="79.3" transform="rotate(-90 137.2 79.3)">2</text>
<text x="186.6" y="79.3" transform="rotate(-90 186.6 79.3)">2</text>
<text x="66.8" y="97.4">1</text>
<text x="82.5" y="100.4" transform="rotate(-90 82.5 100.4)">2</text>
<text x="121.5" y="97.4">1</text>
<text x="137.2" y="100.4" transform="rotate(-90 137.2 100.4)">2</text>
<text x="170.8" y="97.4">1</text>
<text x="186.6" y="100.4" transform="rotate(-90 186.6 100.4)">2</text>
<text x="66.8" y="116.8">1</text>
<text x="82.5" y="119.8" transform="rotate(-90 82.5 119.8)">2</text>
<text x="121.5" y="116.8">1</text>
<text x="137.2" y="119.8" transform="rotate(-90 137.2 119.8)">2</text>
<text x="170.8" y="116.8">1</text>
<text x="186.6" y="119.8" transform="rotate(-90 186.6 119.8)">2</text>
<text x="128" y="160.9">VSS</text>
<text x="136" y="159.1">3</text>
<text x="165.1" y="160.9">VSS</text>
<text x="173" y="159.1">3</text>
<text x="202.1" y="160.9">VSS</text>
<text x="210.1" y="159.1">3</text>
<text x="239.1" y="160.9">VSS</text>
<text x="247.1" y="159.1">3</text>
<text x="276.2" y="160.9">VSS</text>
<text x="284.2" y="159.1">3</text>
<text x="313.2" y="160.9">VSS</text>
<text x="321.2" y="159.1">3</text>
<text x="350.3" y="160.9">VSS</text>
<text x="358.2" y="159.1">3</text>
<text x="128" y="185.6">VSS</text>
<text x="136" y="183.8">3</text>
<text x="165.1" y="185.6">VSS</text>
<text x="173" y="183.8">3</text>
<text x="202.1" y="185.6">VSS</text>
<text x="210.1" y="183.8">3</text>
<text x="239.1" y="185.6">VSS</text>
<text x="247.1" y="183.8">3</text>
<text x="276.2" y="185.6">VSS</text>
<text x="284.2" y="183.8">3</text>
<text x="313.2" y="185.6">VSS</text>
<text x="321.2" y="183.8">3</text>
<text x="350.3" y="185.6">VSS</text>
<text x="358.2" y="183.8">3</text>
</g>
<g font-size="3.2" fill="#f00">
<text x="112.5" y="155.6">1</text>
<text x="149.5" y="155.6">1</text>
<text x="186.5" y="155.6">1</text>
<text x="223.6" y="155.6">1</text>
<text x="260.6" y="155.6">1</text>
<text x="297.7" y="155.6">1</text>
<text x="334.7" y="155.6">1</text>
<text x="116" y="157.3">VDD</text>
<text x="153" y="157.3">VDD</text>
<text x="190" y="157.3">VDD</text>
<text x="227.1" y="157.3">VDD</text>
<text x="264.1" y="157.3">VDD</text>
<text x="301.2" y="157.3">VDD</text>
<text x="338.2" y="157.3">VDD</text>
<text x="112.5" y="180.3">1</text>
<text x="116" y="182">VDD</text>
<text x="149.5" y="180.3">1</text>
<text x="153" y="182">VDD</text>
<text x="186.5" y="180.3">1</text>
<text x="190" y="182">VDD</text>
<text x="223.6" y="180.3">1</text>
<text x="227.1" y="182">VDD</text>
<text x="260.6" y="180.3">1</text>
<text x="264.1" y="182">VDD</text>
<text x="297.7" y="180.3">1</text>
<text x="301.2" y="182">VDD</text>
<text x="334.7" y="180.3">1</text>
<text x="338.2" y="182">VDD</text>
</g>
</svg>
